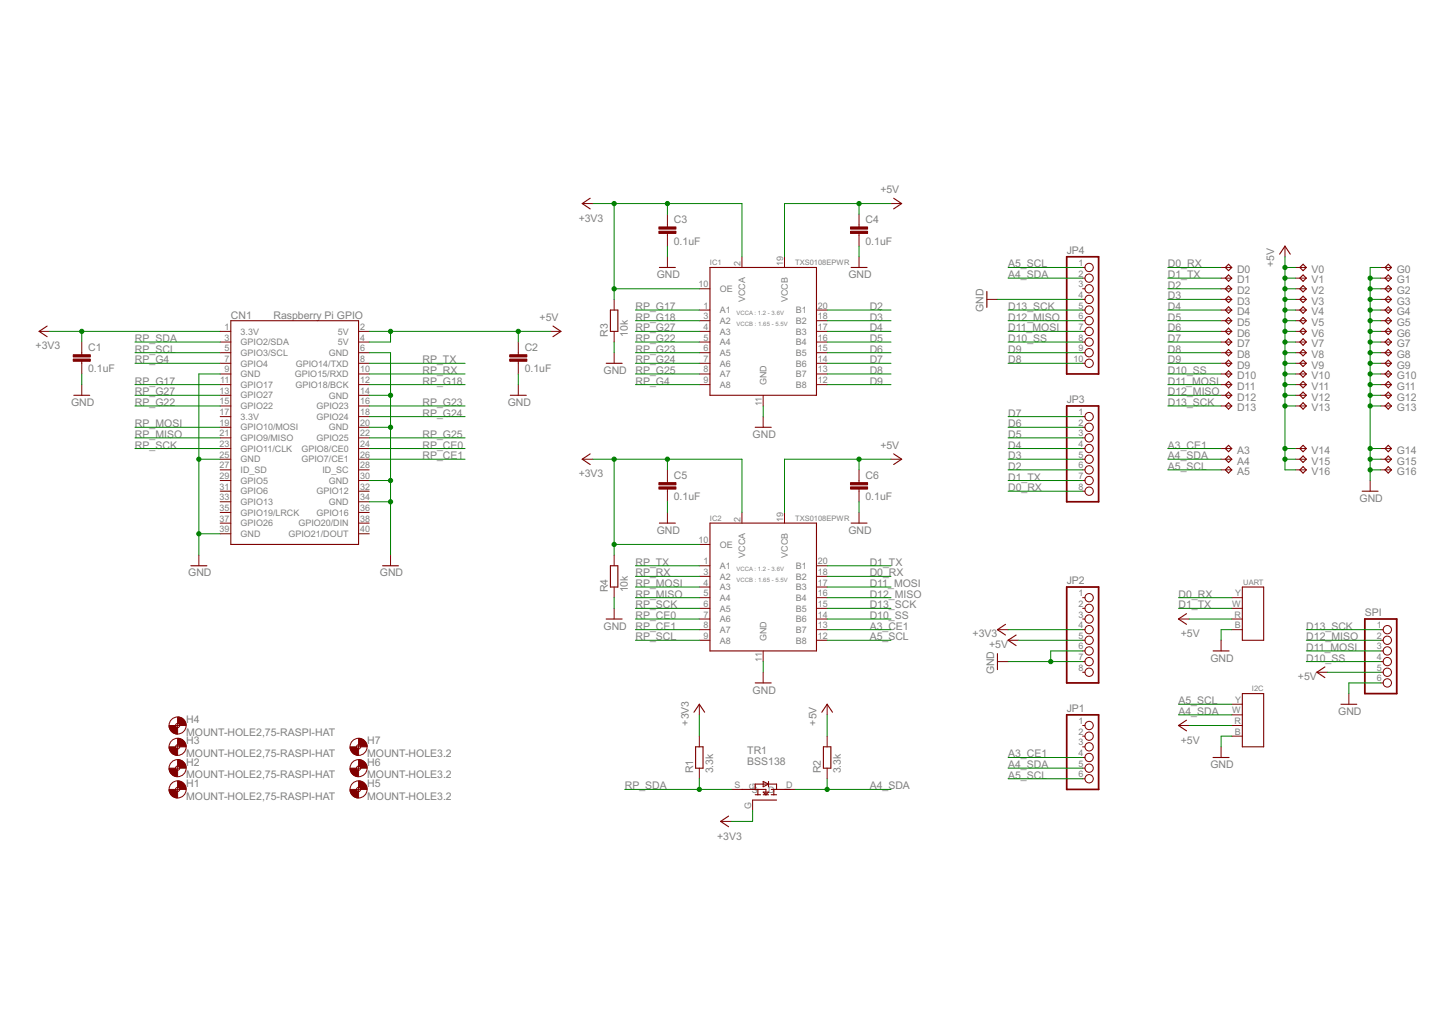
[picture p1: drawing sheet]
<svg xmlns="http://www.w3.org/2000/svg" width="420mm" height="297mm" viewBox="0 0 420 297" stroke-linecap="round" stroke-linejoin="round" font-family="sans-serif">
<g fill="none" stroke="#800000" stroke-width=".32">
<path d="M171.1 57.4l-2.3 1.6 2.3 1.5M259.1 57.4l2.4 1.6-2.4 1.5M191.2 77.5h4.6M205.9 77.5h30.8v37.1h-30.8zM246.8 77.5h4.6M356.2 76.6l1 .9-1 .9-.9-.9zM356.2 79.7l1 .9-1 .9-.9-.9zM371.1 73.7l1.5-2.4 1.5 2.4M376.9 77.5l.9-.9 1 .9-1 .9zM401.6 77.5l.9-.9 1 .9-1 .9zM402.5 79.7l1 .9-1 .9-.9-.9zM13.7 94.5l-2.4 1.5 2.4 1.6"/>
<path d="M66.9 92.9h37.1v64.9h-37.1zM160.3 94.5l2.3 1.5-2.3 1.6M177 89.9h2.2v6.1h-2.2zM286.2 84.5v4.6M355.3 86.8l.9-.9 1 .9-1 .9zM356.2 82.8l1 .9-1 .9-.9-.9zM356.2 88.9l1 1-1 .9-.9-.9zM356.2 92l1 .9-1 1-.9-1zM356.2 95.1l1 .9-1 1-.9-1zM356.2 98.2l1 .9-1 1-.9-1zM376.9 80.6l.9-.9 1 .9-1 .9zM376.9 86.8l.9-.9 1 .9-1 .9z"/>
<path d="M376.9 89.9l.9-1 1 1-1 .9zM376.9 92.9l.9-.9 1 .9-1 1zM376.9 96l.9-.9 1 .9-1 1zM377.8 82.8l1 .9-1 .9-.9-.9zM377.8 98.2l1 .9-1 1-.9-1zM401.6 86.8l.9-.9 1 .9-1 .9zM401.6 89.9l.9-1 1 1-1 .9zM401.6 92.9l.9-.9 1 .9-1 1zM402.5 82.8l1 .9-1 .9-.9-.9zM402.5 95.1l1 .9-1 1-.9-1zM402.5 98.2l1 .9-1 1-.9-1zM21.4 114.6h4.6"/>
<path d="M148 114.6h4.6M175.8 105.3h4.6M355.3 105.3l.9-.9 1 .9-1 .9zM355.3 108.4l.9-.9 1 .9-1 .9zM356.2 101.3l1 .9-1 .9-.9-.9zM356.2 110.5l1 1-1 .9-.9-.9zM356.2 113.6l1 1-1 .9-.9-.9zM356.2 116.7l1 .9-1 1-.9-1zM376.9 108.4l.9-.9 1 .9-1 .9zM376.9 105.3l.9-.9 1 .9-1 .9zM377.8 110.5l1 1-1 .9-.9-.9zM377.8 113.6l1 1-1 .9-.9-.9z"/>
<path d="M377.8 101.3l1 .9-1 .9-.9-.9zM377.8 116.7l1 .9-1 1-.9-1zM401.6 105.3l.9-.9 1 .9-1 .9zM401.6 108.4l.9-.9 1 .9-1 .9zM402.5 101.3l1 .9-1 .9-.9-.9zM402.5 110.5l1 1-1 .9-.9-.9zM402.5 113.6l1 1-1 .9-.9-.9zM402.5 116.7l1 .9-1 1-.9-1zM171.1 131.5l-2.3 1.6 2.3 1.5M219 123.8h4.6M259.1 131.5l2.4 1.6-2.4 1.5M355.3 130l.9-.9 1 .9-1 .9z"/>
<path d="M355.3 133.1l.9-1 1 1-1 .9zM355.3 136.2l.9-1 1 1-1 .9zM377.8 129.1l1 .9-1 .9-.9-.9zM377.8 132.1l1 1-1 .9-.9-.9zM377.8 135.2l1 1-1 .9-.9-.9zM402.5 129.1l1 .9-1 .9-.9-.9zM402.5 132.1l1 1-1 .9-.9-.9zM402.5 135.2l1 1-1 .9-.9-.9zM191.2 151.6h4.6M205.9 151.6h30.8v37h-30.8zM246.8 151.6h4.6M395 142.3h4.6"/>
<path d="M55.4 164h4.6M110.9 164h4.6M175.8 179.4h4.6M177 164h2.2v6.1h-2.2zM344 177.8l-2.3 1.6 2.3 1.5M360.2 170.1h6.2v15.4h-6.2zM219 197.9h4.6M289.2 189.4v4.7M291.5 180.9l-2.3 1.6 2.3 1.5M294.6 184l-2.3 1.5 2.3 1.6M351.7 188.6h4.7M384.2 193.3l-2.4 1.5 2.4 1.6"/>
<path d="M201.2 206.4l1.6-2.3 1.5 2.3M201.7 216.4h2.2v6.2h-2.2zM238.3 206.4l1.5-2.3 1.6 2.3M238.8 216.4h2.1v6.2h-2.1zM344 208.7l-2.3 1.5 2.3 1.6M351.7 219.5h4.7M360.2 201h6.2v15.4h-6.2zM388.8 204.1h4.6M211.3 236.5l-2.3 1.5 2.3 1.6M215.1 228.8h7v1.5M218.2 231.9h7M219 230.3h1.5"/>
<path d="M219 228.8v-1.6h6.2v1.6M219.8 228.8v1.5M221.3 230.3h1.5M221.3 229.6h1.5l-.7 .7zM221.3 226.5l1.5 .7-1.5 .8zM222.8 226.5v1.5M223.6 230.3h1.6M223.6 228.8h5.4M224.4 228.8v1.5"/>
</g>
<g fill="none" stroke="#800000" stroke-width=".29">
<path d="M168.8 59h3.1M258.4 59h3.1M193.5 62.1v3.7M193.5 67.6v3.7M193.5 74.4v3.1M215.1 74.4v3.1M227.5 74.4v3.1M249.1 62.1v3.7M249.1 67.6v3.7M249.1 74.4v3.1M313.9 77.5h.7M354.1 77.5h3.1"/>
<path d="M372.6 71.3v3.1M375.7 77.5h3.1M400.4 77.5h3.1M11.3 96h3.1M23.7 99.1v3.7M63.8 96h3.1M63.8 99.1h3.1M104 96h3.1M104 99.1h3.1M150.3 99.1v3.7M159.6 96h3M178.1 86.8v3.1"/>
<path d="M178.1 96v3.1M202.8 96h3.1M202.8 99.1h3.1M202.8 83.7h3.1M202.8 89.9h3.1M202.8 92.9h3.1M236.7 96h3.1M236.7 99.1h3.1M236.7 89.9h3.1M236.7 92.9h3.1M286.2 86.8h3M313.9 96h.7"/>
<path d="M313.9 99.1h.7M313.9 80.6h.7M313.9 83.7h.7M313.9 86.8h.7M313.9 89.9h.7M313.9 92.9h.7M354.1 96h3.1M354.1 99.1h3.1M354.1 80.6h3.1M354.1 83.7h3.1M354.1 86.8h3.1M354.1 89.9h3.1"/>
<path d="M354.1 92.9h3.1M375.7 96h3.1M375.7 99.1h3.1M375.7 80.6h3.1M375.7 83.7h3.1M375.7 86.8h3.1M375.7 89.9h3.1M375.7 92.9h3.1M400.4 96h3.1M400.4 99.1h3.1M400.4 80.6h3.1M400.4 83.7h3.1"/>
<path d="M400.4 86.8h3.1M400.4 89.9h3.1M400.4 92.9h3.1M23.7 104.7v3.7M23.7 111.5v3.1M63.8 102.2h3.1M63.8 105.3h3.1M63.8 108.4h3.1M63.8 111.5h3.1M63.8 114.6h3.1M63.8 117.6h3.1M104 102.2h3.1"/>
<path d="M104 105.3h3.1M104 108.4h3.1M104 111.5h3.1M104 114.6h3.1M104 117.6h3.1M150.3 104.7v3.7M150.3 111.5v3.1M178.1 102.2v3.1M202.8 102.2h3.1M202.8 105.3h3.1M202.8 108.4h3.1M202.8 111.5h3.1"/>
<path d="M221.3 114.6v3M236.7 102.2h3.1M236.7 105.3h3.1M236.7 108.4h3.1M236.7 111.5h3.1M313.9 102.2h.7M313.9 105.3h.7M354.1 102.2h3.1M354.1 105.3h3.1M354.1 108.4h3.1M354.1 111.5h3.1M354.1 114.6h3.1"/>
<path d="M354.1 117.6h3.1M375.7 102.2h3.1M375.7 105.3h3.1M375.7 108.4h3.1M375.7 111.5h3.1M375.7 114.6h3.1M375.7 117.6h3.1M400.4 102.2h3.1M400.4 105.3h3.1M400.4 108.4h3.1M400.4 111.5h3.1M400.4 114.6h3.1"/>
<path d="M400.4 117.6h3.1M63.8 120.7h3.1M63.8 123.8h3.1M63.8 126.9h3.1M63.8 130h3.1M63.8 133.1h3.1M63.8 136.2h3.1M63.8 139.3h3.1M104 120.7h3.1M104 123.8h3.1M104 126.9h3.1M104 130h3.1"/>
<path d="M104 133.1h3.1M104 136.2h3.1M104 139.3h3.1M168.8 133.1h3.1M193.5 136.2v3.7M221.3 120.7v3.1M249.1 136.2v3.7M258.4 133.1h3.1M313.9 120.7h.7M313.9 123.8h.7M313.9 126.9h.7M313.9 130h.7"/>
<path d="M313.9 133.1h.7M313.9 136.2h.7M313.9 139.3h.7M354.1 130h3.1M354.1 133.1h3.1M354.1 136.2h3.1M375.7 130h3.1M375.7 133.1h3.1M375.7 136.2h3.1M397.3 139.3v3M400.4 130h3.1M400.4 133.1h3.1"/>
<path d="M400.4 136.2h3.1M63.8 142.3h3.1M63.8 145.4h3.1M63.8 148.5h3.1M63.8 151.6h3.1M63.8 154.7h3.1M104 142.3h3.1M104 145.4h3.1M104 148.5h3.1M104 151.6h3.1M104 154.7h3.1M193.5 141.7v3.7"/>
<path d="M193.5 148.5v3.1M202.8 157.8h3.1M215.1 148.5v3.1M227.5 148.5v3.1M249.1 141.7v3.7M249.1 148.5v3.1M313.9 142.3h.7M57.7 160.9v3.1M113.2 160.9v3.1M178.1 160.9v3.1M178.1 170.1v3.1M178.1 176.3v3.1"/>
<path d="M202.8 173.2h3.1M202.8 176.3h3.1M202.8 179.4h3.1M202.8 164h3.1M202.8 167h3.1M202.8 170.1h3.1M236.7 173.2h3.1M236.7 176.3h3.1M236.7 179.4h3.1M236.7 164h3.1M236.7 167h3.1M236.7 170.1h3.1"/>
<path d="M313.9 173.2h.7M313.9 176.3h.7M313.9 179.4h.7M341.7 179.4h3.1M357.2 173.2h3M357.2 176.3h3M357.2 179.4h3M202.8 182.5h3.1M202.8 185.5h3.1M221.3 188.6v3.1M221.3 194.8v3.1M236.7 182.5h3.1"/>
<path d="M236.7 185.5h3.1M289.2 182.5h3.1M289.2 191.7h3.1M292.3 185.5h3.1M313.9 182.5h.7M313.9 185.5h.7M313.9 188.6h.7M313.9 191.7h.7M313.9 194.8h.7M354.1 185.5v3.1M357.2 182.5h3M381.8 194.8h3.1"/>
<path d="M400.4 182.5h.7M400.4 185.5h.7M400.4 188.6h.7M400.4 191.7h.7M400.4 194.8h.7M400.4 197.9h.7M50.9 216.4h1.2M50.9 210.2h1.2M51.5 209.6v1.3M51.5 215.8v1.2M103.4 216.4h1.2M104 215.8v1.2"/>
<path d="M202.8 204.1v3.1M202.8 213.3v3.1M239.8 204.1v3.1M239.8 213.3v3.1M313.9 216.4h.7M313.9 210.2h.7M313.9 213.3h.7M313.9 219.5h.7M341.7 210.2h3.1M354.1 216.4v3.1M357.2 210.2h3M357.2 213.3h3"/>
<path d="M357.2 204.1h3M357.2 207.2h3M391.1 201v3.1M50.9 228.8h1.2M50.9 222.6h1.2M51.5 222v1.2M51.5 228.2v1.2M103.4 228.8h1.2M103.4 222.6h1.2M104 222v1.2M104 228.2v1.2M202.8 222.6v3.1"/>
<path d="M209 238h3M212 228.8h3.1M218.2 231.9v3M227.5 228.8h3.1M239.8 222.6v3.1M313.9 222.6h.7M313.9 225.7h.7"/>
<circle cx="315.8" cy="77.5" r="1.21"/>
<circle cx="315.8" cy="92.9" r="1.21"/>
<circle cx="315.8" cy="99.1" r="1.21"/>
<circle cx="315.8" cy="89.9" r="1.21"/>
<circle cx="315.8" cy="96" r="1.21"/>
<circle cx="315.8" cy="86.8" r="1.21"/>
<circle cx="315.8" cy="80.6" r="1.21"/>
<circle cx="315.8" cy="83.7" r="1.21"/>
<circle cx="315.8" cy="102.2" r="1.21"/>
<circle cx="315.8" cy="105.3" r="1.21"/>
<circle cx="315.8" cy="130" r="1.21"/>
<circle cx="315.8" cy="133.1" r="1.21"/>
<circle cx="315.8" cy="123.8" r="1.21"/>
<circle cx="315.8" cy="139.3" r="1.21"/>
<circle cx="315.8" cy="120.7" r="1.21"/>
<circle cx="315.8" cy="126.9" r="1.21"/>
<circle cx="315.8" cy="136.2" r="1.21"/>
<circle cx="315.8" cy="142.3" r="1.21"/>
<circle cx="315.8" cy="179.4" r="1.21"/>
<circle cx="315.8" cy="173.2" r="1.21"/>
<circle cx="315.8" cy="176.3" r="1.21"/>
<circle cx="315.8" cy="191.7" r="1.21"/>
<circle cx="315.8" cy="188.6" r="1.21"/>
<circle cx="315.8" cy="194.8" r="1.21"/>
<circle cx="315.8" cy="182.5" r="1.21"/>
<circle cx="315.8" cy="185.5" r="1.21"/>
<circle cx="402.3" cy="188.6" r="1.21"/>
<circle cx="402.3" cy="191.7" r="1.21"/>
<circle cx="402.3" cy="197.9" r="1.21"/>
<circle cx="402.3" cy="182.5" r="1.21"/>
<circle cx="402.3" cy="194.8" r="1.21"/>
<circle cx="402.3" cy="185.5" r="1.21"/>
<circle cx="51.5" cy="210.2" r="2.48"/>
<circle cx="51.5" cy="216.4" r="2.48"/>
<circle cx="51.5" cy="210.2" r=".61"/>
<circle cx="51.5" cy="216.4" r=".61"/>
<circle cx="104" cy="216.4" r="2.48"/>
<circle cx="104" cy="216.4" r=".61"/>
<circle cx="315.8" cy="213.3" r="1.21"/>
<circle cx="315.8" cy="210.2" r="1.21"/>
<circle cx="315.8" cy="219.5" r="1.21"/>
<circle cx="315.8" cy="216.4" r="1.21"/>
<circle cx="51.5" cy="222.6" r="2.48"/>
<circle cx="51.5" cy="228.8" r="2.48"/>
<circle cx="51.5" cy="222.6" r=".61"/>
<circle cx="51.5" cy="228.8" r=".61"/>
<circle cx="104" cy="222.6" r="2.48"/>
<circle cx="104" cy="228.8" r="2.48"/>
<circle cx="104" cy="222.6" r=".61"/>
<circle cx="104" cy="228.8" r=".61"/>
<circle cx="315.8" cy="222.6" r="1.21"/>
<circle cx="315.8" cy="225.7" r="1.21"/>
</g>
<g fill="#800000" stroke="#800000" stroke-width=".29">
<path d="M51.5 226.3a2.39 2.39 0 0 1 2.5 2.5h-1.9l-.1-.4-.5-.2z" fill-rule="evenodd"/>
<path d="M49 228.8h1.9l.1 .3 .5 .3v1.8a2.46 2.46 0 0 1-2.5-2.4z" fill-rule="evenodd"/>
<path d="M51.5 220.1a2.42 2.42 0 0 1 2.5 2.5h-1.9l-.1-.4-.5-.2z" fill-rule="evenodd"/>
<path d="M49 222.6h1.9l.1 .4 .5 .2v1.9a2.46 2.46 0 0 1-2.5-2.5z" fill-rule="evenodd"/>
<path d="M51.5 214a2.42 2.42 0 0 1 2.5 2.4h-1.9l-.2-.5-.4-.1z" fill-rule="evenodd"/>
<path d="M49 216.4h1.9l.1 .4 .5 .2v1.9a2.46 2.46 0 0 1-2.5-2.5z" fill-rule="evenodd"/>
<path d="M51.5 207.8a2.39 2.39 0 0 1 2.5 2.4h-1.9l-.1-.3-.5-.3z" fill-rule="evenodd"/>
<path d="M49 210.2h1.9l.1 .4 .5 .3v1.8a2.46 2.46 0 0 1-2.5-2.5z" fill-rule="evenodd"/>
<path d="M104 226.3a2.42 2.42 0 0 1 2.4 2.5h-1.8l-.2-.5-.4-.1z" fill-rule="evenodd"/>
<path d="M101.5 228.8h1.9l.2 .5 .4 .1v1.8a2.46 2.46 0 0 1-2.5-2.4z" fill-rule="evenodd"/>
<path d="M104 220.1a2.46 2.46 0 0 1 2.4 2.5h-1.8l-.1-.4-.5-.2z" fill-rule="evenodd"/>
<path d="M101.5 222.6h1.9l.1 .4 .5 .2v1.9a2.46 2.46 0 0 1-2.5-2.5z" fill-rule="evenodd"/>
<path d="M104 214a2.46 2.46 0 0 1 2.4 2.4h-1.8l-.2-.5-.4-.1z" fill-rule="evenodd"/>
<path d="M101.5 216.4h1.9l.2 .5 .4 .1v1.9a2.46 2.46 0 0 1-2.5-2.5z" fill-rule="evenodd"/>
</g>
<g fill="#800000" stroke="#800000" stroke-width=".29">
<path d="M21.2 104.1h5v.6h-5z"/>
<path d="M21.2 102.8h5v.6h-5z"/>
<path d="M147.8 104.1h5v.6h-5z"/>
<path d="M147.8 102.8h5v.6h-5z"/>
<path d="M191.1 67h4.9v.6h-4.9z"/>
<path d="M191.1 65.8h4.9v.6h-4.9z"/>
<path d="M246.6 67h5v.6h-5z"/>
<path d="M246.6 65.8h5v.6h-5z"/>
<path d="M191.1 141.1h4.9v.6h-4.9z"/>
<path d="M191.1 139.9h4.9v.6h-4.9z"/>
<path d="M246.6 141.1h5v.6h-5z"/>
<path d="M246.6 139.9h5v.6h-5z"/>
</g>
<path d="M309.3 74.4h9.3v34h-9.3zM309.3 117.6h9.3v27.8h-9.3zM309.3 170.1h9.3v27.8h-9.3zM395.8 179.4h9.2v21.6h-9.2zM309.3 207.2h9.3v21.6h-9.3z" fill="none" stroke="#800000" stroke-width=".51"/>
<g fill="none" stroke="#008000" stroke-width=".29">
<path d="M171.9 59h43.2v15.4M178.1 59v27.8M193.5 59v3.1M249.1 59v3.1M258.4 59h-30.9v15.4M193.5 71.3v3.1M249.1 71.3v3.1M292.3 77.5h21.6M338.6 77.5h15.5M372.6 77.5h3.1M372.6 74.4v61.8h3.1M400.4 77.5h-3.1v61.8"/>
<path d="M14.4 96h49.4M23.7 96v3.1M39.1 99.1h24.7M107.1 96h52.5M113.2 96v3.1h-6.1M150.3 96v3.1M178.1 99.1v3.1M178.1 83.7h24.7M184.3 99.1h18.5M184.3 96h18.5M184.3 92.9h18.5M184.3 89.9h18.5"/>
<path d="M239.8 99.1h18.6M239.8 96h18.6M239.8 92.9h18.6M239.8 89.9h18.6M289.2 86.8h24.7M292.3 99.1h21.6M292.3 96h21.6M292.3 92.9h21.6M292.3 89.9h21.6M292.3 80.6h21.6M338.6 86.8h15.5M338.6 99.1h15.5"/>
<path d="M338.6 96h15.5M338.6 92.9h15.5M338.6 89.9h15.5M338.6 83.7h15.5M338.6 80.6h15.5M372.6 86.8h3.1M372.6 99.1h3.1M372.6 96h3.1M372.6 92.9h3.1M372.6 89.9h3.1M372.6 83.7h3.1M372.6 80.6h3.1"/>
<path d="M397.3 86.8h3.1M397.3 99.1h3.1M397.3 96h3.1M397.3 92.9h3.1M397.3 89.9h3.1M397.3 83.7h3.1M397.3 80.6h3.1M23.7 108.4v3.1M39.1 102.2h24.7M39.1 114.6h24.7M39.1 117.6h24.7M39.1 111.5h24.7"/>
<path d="M39.1 105.3h24.7M63.8 108.4h-6.1v52.5M107.1 108.4h27.8M107.1 102.2h6.1v58.7M107.1 114.6h6.1M107.1 117.6h27.8M107.1 111.5h27.8M107.1 105.3h27.8M150.3 108.4v3.1M184.3 108.4h18.5M184.3 102.2h18.5M184.3 111.5h18.5"/>
<path d="M184.3 105.3h18.5M221.3 117.6v3.1M239.8 108.4h18.6M239.8 102.2h18.6M239.8 111.5h18.6M239.8 105.3h18.6M292.3 102.2h21.6M292.3 105.3h21.6M338.6 108.4h15.5M338.6 102.2h15.5M338.6 114.6h15.5M338.6 117.6h15.5"/>
<path d="M338.6 111.5h15.5M338.6 105.3h15.5M372.6 108.4h3.1M372.6 102.2h3.1M372.6 114.6h3.1M372.6 117.6h3.1M372.6 111.5h3.1M372.6 105.3h3.1M397.3 108.4h3.1M397.3 102.2h3.1M397.3 114.6h3.1M397.3 117.6h3.1"/>
<path d="M397.3 111.5h3.1M397.3 105.3h3.1M39.1 123.8h24.7M39.1 130h24.7M39.1 126.9h24.7M57.7 133.1h6.1M107.1 133.1h27.8M107.1 123.8h6.1M107.1 139.3h6.1M107.1 130h27.8M107.1 126.9h27.8M107.1 120.7h27.8"/>
<path d="M171.9 133.1h43.2v15.4M178.1 133.1v27.8M193.5 133.1v3.1M249.1 133.1v3.1M258.4 133.1h-30.9v15.4M292.3 133.1h21.6M292.3 123.8h21.6M292.3 139.3h21.6M292.3 130h21.6M292.3 136.2h21.6M292.3 126.9h21.6M292.3 120.7h21.6"/>
<path d="M338.6 133.1h15.5M338.6 130h15.5M338.6 136.2h15.5M372.6 133.1h3.1M372.6 130h3.1M397.3 133.1h3.1M397.3 130h3.1M397.3 136.2h3.1M57.7 154.7h6.1M107.1 145.4h6.1M178.1 157.8h24.7M193.5 145.4v3.1"/>
<path d="M249.1 145.4v3.1M292.3 142.3h21.6M178.1 173.2v3.1M184.3 179.4h18.5M184.3 170.1h18.5M184.3 173.2h18.5M184.3 176.3h18.5M184.3 164h18.5M184.3 167h18.5M239.8 179.4h18.6M239.8 170.1h18.6M239.8 173.2h18.6"/>
<path d="M239.8 176.3h18.6M239.8 164h18.6M239.8 167h18.6M341.7 173.2h15.5M341.7 176.3h15.5M344.8 179.4h12.4M184.3 182.5h18.5M184.3 185.5h18.5M221.3 191.7v3.1M239.8 182.5h18.6M239.8 185.5h18.6M292.3 191.7h21.6"/>
<path d="M292.3 182.5h21.6M295.4 185.5h18.5M313.9 188.6h-9.2v3.1M357.2 182.5h-3.1v3M378.8 191.7h21.6M378.8 188.6h21.6M378.8 182.5h21.6M378.8 185.5h21.6M384.9 194.8h15.5M400.4 197.9h-9.3v3.1M202.8 207.2v6.1M239.8 207.2v6.1"/>
<path d="M292.3 219.5h21.6M341.7 204.1h15.5M341.7 207.2h15.5M344.8 210.2h12.4M357.2 213.3h-3.1v3.1M181.2 228.8h30.8M202.8 225.7v3.1M218.2 234.9v3.1h-6.2M230.6 228.8h27.8M239.8 225.7v3.1M292.3 225.7h21.6M292.3 222.6h21.6"/>
</g>
<g fill="#008000" stroke="#008000" stroke-width=".29">
<circle cx="57.7" cy="133.1" r=".61"/>
<circle cx="57.7" cy="154.7" r=".61"/>
<circle cx="113.2" cy="114.6" r=".61"/>
<circle cx="113.2" cy="123.8" r=".61"/>
<circle cx="113.2" cy="139.3" r=".61"/>
<circle cx="113.2" cy="145.4" r=".61"/>
<circle cx="304.7" cy="191.7" r=".61"/>
<circle cx="397.3" cy="80.6" r=".61"/>
<circle cx="397.3" cy="83.7" r=".61"/>
<circle cx="397.3" cy="86.8" r=".61"/>
<circle cx="397.3" cy="89.9" r=".61"/>
<circle cx="397.3" cy="92.9" r=".61"/>
<circle cx="397.3" cy="96" r=".61"/>
<circle cx="397.3" cy="99.1" r=".61"/>
<circle cx="397.3" cy="102.2" r=".61"/>
<circle cx="397.3" cy="105.3" r=".61"/>
<circle cx="397.3" cy="108.4" r=".61"/>
<circle cx="397.3" cy="111.5" r=".61"/>
<circle cx="397.3" cy="114.6" r=".61"/>
<circle cx="397.3" cy="117.6" r=".61"/>
<circle cx="397.3" cy="130" r=".61"/>
<circle cx="397.3" cy="133.1" r=".61"/>
<circle cx="397.3" cy="136.2" r=".61"/>
<circle cx="23.7" cy="96" r=".61"/>
<circle cx="193.5" cy="59" r=".61"/>
<circle cx="178.1" cy="83.7" r=".61"/>
<circle cx="178.1" cy="59" r=".61"/>
<circle cx="193.5" cy="133.1" r=".61"/>
<circle cx="178.1" cy="133.1" r=".61"/>
<circle cx="178.1" cy="157.8" r=".61"/>
<circle cx="113.2" cy="96" r=".61"/>
<circle cx="150.3" cy="96" r=".61"/>
<circle cx="249.1" cy="59" r=".61"/>
<circle cx="249.1" cy="133.1" r=".61"/>
<circle cx="372.6" cy="77.5" r=".61"/>
<circle cx="372.6" cy="80.6" r=".61"/>
<circle cx="372.6" cy="83.7" r=".61"/>
<circle cx="372.6" cy="86.8" r=".61"/>
<circle cx="372.6" cy="89.9" r=".61"/>
<circle cx="372.6" cy="92.9" r=".61"/>
<circle cx="372.6" cy="96" r=".61"/>
<circle cx="372.6" cy="99.1" r=".61"/>
<circle cx="372.6" cy="102.2" r=".61"/>
<circle cx="372.6" cy="105.3" r=".61"/>
<circle cx="372.6" cy="108.4" r=".61"/>
<circle cx="372.6" cy="111.5" r=".61"/>
<circle cx="372.6" cy="114.6" r=".61"/>
<circle cx="372.6" cy="117.6" r=".61"/>
<circle cx="372.6" cy="130" r=".61"/>
<circle cx="372.6" cy="133.1" r=".61"/>
<circle cx="202.8" cy="228.8" r=".61"/>
<circle cx="239.8" cy="228.8" r=".61"/>
</g>
<g font-size="3.4" fill="#808080">
<text x="255.3" y="55.9">+5V</text>
<text x="167.8" y="64.2">+3V3</text>
<text x="195.4" y="64.7">C3</text>
<text x="250.9" y="64.7">C4</text>
<text x="195.4" y="70.9">0.1uF</text>
<text x="250.9" y="70.9">0.1uF</text>
<text x="292.3" y="77.5">A5_SCL</text>
<text x="309.3" y="73.7">JP4</text>
<text x="338.6" y="77.5">D0_RX</text>
<text x="369.5" y="77.5" transform="rotate(-90 369.5 77.5)">+5V</text>
<text x="190.4" y="80.6">GND</text>
<text x="246" y="80.6">GND</text>
<text x="292.3" y="80.6">A4_SDA</text>
<text x="338.6" y="83.7">D2</text>
<text x="338.6" y="80.6">D1_TX</text>
<text x="358.7" y="79.1">D0</text>
<text x="358.7" y="82.1">D1</text>
<text x="380.3" y="79.1">V0</text>
<text x="380.3" y="82.1">V1</text>
<text x="405" y="79.1">G0</text>
<text x="405" y="82.1">G1</text>
<text x="184.3" y="89.9">RP_G17</text>
<text x="252.2" y="89.9">D2</text>
<text x="292.3" y="89.9">D13_SCK</text>
<text x="338.6" y="89.9">D4</text>
<text x="338.6" y="86.8">D3</text>
<text x="358.7" y="85.2">D2</text>
<text x="358.7" y="88.3">D3</text>
<text x="380.3" y="85.2">V2</text>
<text x="380.3" y="88.3">V3</text>
<text x="405" y="85.2">G2</text>
<text x="405" y="88.3">G3</text>
<text x="66.9" y="92.3">CN1</text>
<text x="79.3" y="92.3">Raspberry Pi GPIO</text>
<text x="156.5" y="92.9">+5V</text>
<text x="184.3" y="92.9">RP_G18</text>
<text x="252.2" y="92.9">D3</text>
<text x="285.2" y="90.5" transform="rotate(-90 285.2 90.5)">GND</text>
<text x="292.3" y="92.9">D12_MISO</text>
<text x="338.6" y="92.9">D5</text>
<text x="358.7" y="91.4">D4</text>
<text x="358.7" y="94.5">D5</text>
<text x="380.3" y="91.4">V4</text>
<text x="380.3" y="94.5">V5</text>
<text x="405" y="91.4">G4</text>
<text x="405" y="94.5">G5</text>
<text x="10.3" y="101.3">+3V3</text>
<text x="25.6" y="101.7">C1</text>
<text x="39.1" y="99.1">RP_SDA</text>
<text x="152.1" y="101.7">C2</text>
<text x="176.3" y="97.6" transform="rotate(-90 176.3 97.6)">R3</text>
<text x="182.1" y="97.6" transform="rotate(-90 182.1 97.6)">10k</text>
<text x="184.3" y="96">RP_G27</text>
<text x="184.3" y="99.1">RP_G22</text>
<text x="252.2" y="99.1">D5</text>
<text x="252.2" y="96">D4</text>
<text x="292.3" y="96">D11_MOSI</text>
<text x="292.3" y="99.1">D10_SS</text>
<text x="338.6" y="96">D6</text>
<text x="338.6" y="99.1">D7</text>
<text x="358.7" y="97.6">D6</text>
<text x="358.7" y="100.7">D7</text>
<text x="380.3" y="97.6">V6</text>
<text x="380.3" y="100.7">V7</text>
<text x="405" y="97.6">G6</text>
<text x="405" y="100.7">G7</text>
<text x="25.6" y="107.9">0.1uF</text>
<text x="39.1" y="102.2">RP_SCL</text>
<text x="39.1" y="105.3">RP_G4</text>
<text x="122.5" y="105.3">RP_TX</text>
<text x="152.1" y="107.9">0.1uF</text>
<text x="184.3" y="102.2">RP_G23</text>
<text x="184.3" y="105.3">RP_G24</text>
<text x="252.2" y="102.2">D6</text>
<text x="252.2" y="105.3">D7</text>
<text x="292.3" y="102.2">D9</text>
<text x="292.3" y="105.3">D8</text>
<text x="338.6" y="105.3">D9</text>
<text x="338.6" y="102.2">D8</text>
<text x="358.7" y="103.7">D8</text>
<text x="358.7" y="106.8">D9</text>
<text x="380.3" y="103.7">V8</text>
<text x="380.3" y="106.8">V9</text>
<text x="405" y="103.7">G8</text>
<text x="405" y="106.8">G9</text>
<text x="39.1" y="111.5">RP_G17</text>
<text x="122.5" y="108.4">RP_RX</text>
<text x="122.5" y="111.5">RP_G18</text>
<text x="175" y="108.4">GND</text>
<text x="184.3" y="111.5">RP_G4</text>
<text x="184.3" y="108.4">RP_G25</text>
<text x="252.2" y="111.5">D9</text>
<text x="252.2" y="108.4">D8</text>
<text x="338.6" y="111.5">D11_MOSI</text>
<text x="338.6" y="108.4">D10_SS</text>
<text x="358.7" y="109.9">D10</text>
<text x="358.7" y="113">D11</text>
<text x="380.3" y="109.9">V10</text>
<text x="380.3" y="113">V11</text>
<text x="405" y="109.9">G10</text>
<text x="405" y="113">G11</text>
<text x="20.6" y="117.6">GND</text>
<text x="39.1" y="114.6">RP_G27</text>
<text x="39.1" y="117.6">RP_G22</text>
<text x="122.5" y="117.6">RP_G23</text>
<text x="147.2" y="117.6">GND</text>
<text x="309.3" y="116.9">JP3</text>
<text x="338.6" y="117.6">D13_SCK</text>
<text x="338.6" y="114.6">D12_MISO</text>
<text x="358.7" y="116.1">D12</text>
<text x="358.7" y="119.2">D13</text>
<text x="380.3" y="116.1">V12</text>
<text x="380.3" y="119.2">V13</text>
<text x="405" y="116.1">G12</text>
<text x="405" y="119.2">G13</text>
<text x="39.1" y="123.8">RP_MOSI</text>
<text x="122.5" y="120.7">RP_G24</text>
<text x="292.3" y="123.8">D6</text>
<text x="292.3" y="120.7">D7</text>
<text x="39.1" y="126.9">RP_MISO</text>
<text x="39.1" y="130">RP_SCK</text>
<text x="122.5" y="126.9">RP_G25</text>
<text x="122.5" y="130">RP_CE0</text>
<text x="218.2" y="126.9">GND</text>
<text x="255.3" y="130">+5V</text>
<text x="292.3" y="126.9">D5</text>
<text x="292.3" y="130">D4</text>
<text x="338.6" y="130">A3_CE1</text>
<text x="358.7" y="131.5">A3</text>
<text x="380.3" y="131.5">V14</text>
<text x="405" y="131.5">G14</text>
<text x="122.5" y="133.1">RP_CE1</text>
<text x="292.3" y="133.1">D3</text>
<text x="292.3" y="136.2">D2</text>
<text x="338.6" y="136.2">A5_SCL</text>
<text x="338.6" y="133.1">A4_SDA</text>
<text x="358.7" y="134.6">A4</text>
<text x="358.7" y="137.7">A5</text>
<text x="380.3" y="134.6">V15</text>
<text x="380.3" y="137.7">V16</text>
<text x="405" y="134.6">G15</text>
<text x="405" y="137.7">G16</text>
<text x="167.8" y="138.3">+3V3</text>
<text x="195.4" y="138.8">C5</text>
<text x="250.9" y="138.8">C6</text>
<text x="292.3" y="139.3">D1_TX</text>
<text x="292.3" y="142.3">D0_RX</text>
<text x="195.4" y="145">0.1uF</text>
<text x="250.9" y="145">0.1uF</text>
<text x="394.2" y="145.4">GND</text>
<text x="190.4" y="154.7">GND</text>
<text x="246" y="154.7">GND</text>
<text x="54.6" y="167">GND</text>
<text x="110.2" y="167">GND</text>
<text x="184.3" y="163.9">RP_TX</text>
<text x="184.3" y="167">RP_RX</text>
<text x="252.2" y="163.9">D1_TX</text>
<text x="252.2" y="167">D0_RX</text>
<text x="176.3" y="171.7" transform="rotate(-90 176.3 171.7)">R4</text>
<text x="182.1" y="171.7" transform="rotate(-90 182.1 171.7)">10k</text>
<text x="184.3" y="170.1">RP_MOSI</text>
<text x="184.3" y="173.2">RP_MISO</text>
<text x="252.2" y="173.2">D12_MISO</text>
<text x="252.2" y="170.1">D11_MOSI</text>
<text x="309.3" y="169.3">JP2</text>
<text x="341.7" y="173.2">D0_RX</text>
<text x="184.3" y="176.3">RP_SCK</text>
<text x="184.3" y="179.4">RP_CE0</text>
<text x="252.2" y="176.3">D13_SCK</text>
<text x="252.2" y="179.4">D10_SS</text>
<text x="341.7" y="176.3">D1_TX</text>
<text x="395.7" y="178.6">SPI</text>
<text x="175" y="182.5">GND</text>
<text x="184.3" y="185.6">RP_SCL</text>
<text x="184.3" y="182.5">RP_CE1</text>
<text x="252.2" y="185.6">A5_SCL</text>
<text x="252.2" y="182.5">A3_CE1</text>
<text x="282" y="184.6">+3V3</text>
<text x="342.4" y="184.6">+5V</text>
<text x="378.8" y="182.5">D13_SCK</text>
<text x="378.8" y="185.6">D12_MISO</text>
<text x="286.8" y="187.7">+5V</text>
<text x="351" y="191.7">GND</text>
<text x="378.8" y="188.6">D11_MOSI</text>
<text x="378.8" y="191.7">D10_SS</text>
<text x="288.3" y="195.4" transform="rotate(-90 288.3 195.4)">GND</text>
<text x="376.4" y="197">+5V</text>
<text x="218.2" y="201">GND</text>
<text x="54" y="209.5">H4</text>
<text x="309.3" y="206.4">JP1</text>
<text x="341.7" y="204.1">A5_SCL</text>
<text x="341.7" y="207.2">A4_SDA</text>
<text x="388" y="207.2">GND</text>
<text x="54" y="213.2">MOUNT-HOLE2,75-RASPI-HAT</text>
<text x="54" y="215.7">H3</text>
<text x="106.5" y="215.7">H7</text>
<text x="199.7" y="210.3" transform="rotate(-90 199.7 210.3)">+3V3</text>
<text x="236.7" y="210.3" transform="rotate(-90 236.7 210.3)">+5V</text>
<text x="342.4" y="215.5">+5V</text>
<text x="54" y="219.4">MOUNT-HOLE2,75-RASPI-HAT</text>
<text x="54" y="221.9">H2</text>
<text x="106.5" y="219.4">MOUNT-HOLE3.2</text>
<text x="106.5" y="221.9">H6</text>
<text x="216.7" y="221.7">BSS138</text>
<text x="216.7" y="218.6">TR1</text>
<text x="292.3" y="219.5">A3_CE1</text>
<text x="54" y="225.6">MOUNT-HOLE2,75-RASPI-HAT</text>
<text x="106.5" y="225.6">MOUNT-HOLE3.2</text>
<text x="201" y="224.1" transform="rotate(-90 201 224.1)">R1</text>
<text x="206.8" y="224.1" transform="rotate(-90 206.8 224.1)">3.3k</text>
<text x="238" y="224.1" transform="rotate(-90 238 224.1)">R2</text>
<text x="243.8" y="224.1" transform="rotate(-90 243.8 224.1)">3.3k</text>
<text x="292.3" y="225.7">A5_SCL</text>
<text x="292.3" y="222.6">A4_SDA</text>
<text x="351" y="222.6">GND</text>
<text x="54" y="231.8">MOUNT-HOLE2,75-RASPI-HAT</text>
<text x="54" y="228.1">H1</text>
<text x="106.5" y="231.8">MOUNT-HOLE3.2</text>
<text x="106.5" y="228.1">H5</text>
<text x="181.2" y="228.8">RP_SDA</text>
<text x="252.2" y="228.8">A4_SDA</text>
<text x="207.9" y="243.3">+3V3</text>
</g>
<g font-size="2.9" fill="#808080">
<text x="214.7" y="77.1" transform="rotate(-90 214.7 77.1)">2</text>
<text x="227" y="77.1" transform="rotate(-90 227 77.1)">19</text>
<text x="312.7" y="77.1">1</text>
<text x="202.6" y="83.3">10</text>
<text x="312.7" y="80.2">2</text>
<text x="312.7" y="83.3">3</text>
<text x="204" y="89.4">1</text>
<text x="208.7" y="84.6">OE</text>
<text x="216.1" y="87.6" transform="rotate(-90 216.1 87.6)">VCCA</text>
<text x="228.4" y="87.6" transform="rotate(-90 228.4 87.6)">VCCB</text>
<text x="237.2" y="89.4">20</text>
<text x="312.7" y="86.3">4</text>
<text x="312.7" y="89.4">5</text>
<text x="65.1" y="95.6">1</text>
<text x="104.4" y="95.6">2</text>
<text x="204" y="92.5">3</text>
<text x="204" y="95.6">4</text>
<text x="208.7" y="90.8">A1</text>
<text x="208.7" y="93.9">A2</text>
<text x="230.7" y="90.8">B1</text>
<text x="230.7" y="93.9">B2</text>
<text x="237.2" y="92.5">18</text>
<text x="237.2" y="95.6">17</text>
<text x="312.7" y="92.5">6</text>
<text x="312.7" y="95.6">7</text>
<text x="65.1" y="98.7">3</text>
<text x="65.1" y="101.8">5</text>
<text x="69.8" y="97">3.3V</text>
<text x="69.8" y="100">GPIO2/SDA</text>
<text x="98" y="97">5V</text>
<text x="98" y="100.1">5V</text>
<text x="104.4" y="98.7">4</text>
<text x="104.4" y="101.8">6</text>
<text x="204" y="98.7">5</text>
<text x="204" y="101.8">6</text>
<text x="208.7" y="97">A3</text>
<text x="208.7" y="100">A4</text>
<text x="230.7" y="97">B3</text>
<text x="230.7" y="100.1">B4</text>
<text x="237.2" y="98.7">16</text>
<text x="237.2" y="101.8">15</text>
<text x="312.7" y="98.7">8</text>
<text x="312.7" y="101.8">9</text>
<text x="65.1" y="104.9">7</text>
<text x="65.1" y="107.9">9</text>
<text x="69.8" y="103.1">GPIO3/SCL</text>
<text x="69.8" y="106.2">GPIO4</text>
<text x="85.8" y="106.2">GPIO14/TXD</text>
<text x="95.3" y="103.1">GND</text>
<text x="104.4" y="104.9">8</text>
<text x="104.4" y="107.9">10</text>
<text x="204" y="104.9">7</text>
<text x="204" y="107.9">8</text>
<text x="208.7" y="103.1">A5</text>
<text x="208.7" y="106.2">A6</text>
<text x="230.7" y="103.1">B5</text>
<text x="230.7" y="106.2">B6</text>
<text x="237.2" y="104.9">14</text>
<text x="237.2" y="107.9">13</text>
<text x="311.3" y="104.9">10</text>
<text x="63.8" y="111">11</text>
<text x="69.8" y="109.3">GND</text>
<text x="69.8" y="112.4">GPIO17</text>
<text x="85.5" y="109.3">GPIO15/RXD</text>
<text x="85.7" y="112.4">GPIO18/BCK</text>
<text x="104.4" y="111">12</text>
<text x="204" y="111">9</text>
<text x="208.7" y="109.3">A7</text>
<text x="208.7" y="112.4">A8</text>
<text x="222.2" y="111.7" transform="rotate(-90 222.2 111.7)">GND</text>
<text x="230.7" y="109.3">B7</text>
<text x="230.7" y="112.4">B8</text>
<text x="237.2" y="111">12</text>
<text x="63.6" y="114.1">13</text>
<text x="63.6" y="117.2">15</text>
<text x="69.8" y="115.5">GPIO27</text>
<text x="69.8" y="118.6">GPIO22</text>
<text x="91.7" y="118.6">GPIO23</text>
<text x="95.3" y="115.5">GND</text>
<text x="104.4" y="114.1">14</text>
<text x="104.4" y="117.2">16</text>
<text x="220.9" y="117.7" transform="rotate(-90 220.9 117.7)">11</text>
<text x="63.6" y="120.3">17</text>
<text x="63.6" y="123.4">19</text>
<text x="69.8" y="121.7">3.3V</text>
<text x="69.8" y="124.7">GPIO10/MOSI</text>
<text x="91.7" y="121.7">GPIO24</text>
<text x="95.3" y="124.8">GND</text>
<text x="104.4" y="120.3">18</text>
<text x="104.4" y="123.4">20</text>
<text x="312.7" y="120.3">1</text>
<text x="312.7" y="123.4">2</text>
<text x="63.6" y="126.5">21</text>
<text x="63.6" y="129.6">23</text>
<text x="69.8" y="127.8">GPIO9/MISO</text>
<text x="69.8" y="130.9">GPIO11/CLK</text>
<text x="87.4" y="130.9">GPIO8/CE0</text>
<text x="91.7" y="127.8">GPIO25</text>
<text x="104.4" y="126.5">22</text>
<text x="104.4" y="129.6">24</text>
<text x="312.7" y="126.5">3</text>
<text x="312.7" y="129.6">4</text>
<text x="63.6" y="132.6">25</text>
<text x="63.6" y="135.7">27</text>
<text x="69.8" y="134">GND</text>
<text x="69.8" y="137.1">ID_SD</text>
<text x="87.4" y="134">GPIO7/CE1</text>
<text x="93.5" y="137.1">ID_SC</text>
<text x="104.4" y="132.6">26</text>
<text x="104.4" y="135.7">28</text>
<text x="312.7" y="132.6">5</text>
<text x="312.7" y="135.7">6</text>
<text x="63.6" y="138.8">29</text>
<text x="63.6" y="141.9">31</text>
<text x="69.8" y="140.2">GPIO5</text>
<text x="69.8" y="143.3">GPIO6</text>
<text x="91.7" y="143.3">GPIO12</text>
<text x="95.3" y="140.2">GND</text>
<text x="104.4" y="138.8">30</text>
<text x="104.4" y="141.9">32</text>
<text x="312.7" y="138.8">7</text>
<text x="312.7" y="141.9">8</text>
<text x="63.6" y="145">33</text>
<text x="63.6" y="148.1">35</text>
<text x="69.8" y="146.4">GPIO13</text>
<text x="69.8" y="149.4">GPIO19/LRCK</text>
<text x="91.7" y="149.4">GPIO16</text>
<text x="95.3" y="146.4">GND</text>
<text x="104.4" y="145">34</text>
<text x="104.4" y="148.1">36</text>
<text x="63.6" y="151.2">37</text>
<text x="63.6" y="154.3">39</text>
<text x="69.8" y="152.5">GPIO26</text>
<text x="69.8" y="155.6">GND</text>
<text x="83.6" y="155.6">GPIO21/DOUT</text>
<text x="86.5" y="152.5">GPIO20/DIN</text>
<text x="104.4" y="151.2">38</text>
<text x="104.4" y="154.3">40</text>
<text x="214.7" y="151.2" transform="rotate(-90 214.7 151.2)">2</text>
<text x="227" y="151.2" transform="rotate(-90 227 151.2)">19</text>
<text x="202.6" y="157.3">10</text>
<text x="208.7" y="158.7">OE</text>
<text x="216.1" y="161.7" transform="rotate(-90 216.1 161.7)">VCCA</text>
<text x="228.4" y="161.7" transform="rotate(-90 228.4 161.7)">VCCB</text>
<text x="204" y="163.5">1</text>
<text x="204" y="166.6">3</text>
<text x="208.7" y="164.9">A1</text>
<text x="208.7" y="168">A2</text>
<text x="230.7" y="164.9">B1</text>
<text x="230.7" y="168">B2</text>
<text x="237.2" y="163.5">20</text>
<text x="237.2" y="166.6">18</text>
<text x="204" y="169.7">4</text>
<text x="204" y="172.8">5</text>
<text x="208.7" y="171">A3</text>
<text x="230.7" y="171.1">B3</text>
<text x="237.2" y="169.7">17</text>
<text x="237.2" y="172.8">16</text>
<text x="312.7" y="172.8">1</text>
<text x="358.1" y="172.8">Y</text>
<text x="204" y="175.9">6</text>
<text x="204" y="179">7</text>
<text x="208.7" y="174.1">A4</text>
<text x="208.7" y="177.2">A5</text>
<text x="230.7" y="174.1">B4</text>
<text x="230.7" y="177.2">B5</text>
<text x="237.2" y="175.9">15</text>
<text x="237.2" y="179">14</text>
<text x="312.7" y="175.9">2</text>
<text x="312.7" y="179">3</text>
<text x="357.3" y="175.9">W</text>
<text x="357.9" y="179">R</text>
<text x="204" y="182">8</text>
<text x="204" y="185.1">9</text>
<text x="208.7" y="180.3">A6</text>
<text x="208.7" y="183.4">A7</text>
<text x="222.2" y="185.8" transform="rotate(-90 222.2 185.8)">GND</text>
<text x="230.7" y="180.3">B6</text>
<text x="230.7" y="183.4">B7</text>
<text x="237.2" y="182">13</text>
<text x="237.2" y="185.1">12</text>
<text x="312.7" y="182">4</text>
<text x="312.7" y="185.1">5</text>
<text x="358.1" y="182">B</text>
<text x="399.2" y="182">1</text>
<text x="399.2" y="185.1">2</text>
<text x="208.7" y="186.5">A8</text>
<text x="220.9" y="191.8" transform="rotate(-90 220.9 191.8)">11</text>
<text x="230.7" y="186.5">B8</text>
<text x="312.7" y="188.2">6</text>
<text x="312.7" y="191.3">7</text>
<text x="399.2" y="188.2">3</text>
<text x="399.2" y="191.3">4</text>
<text x="312.7" y="194.4">8</text>
<text x="399.2" y="194.4">5</text>
<text x="399.2" y="197.5">6</text>
<text x="358.1" y="203.6">Y</text>
<text x="312.7" y="209.8">1</text>
<text x="357.3" y="206.7">W</text>
<text x="357.9" y="209.8">R</text>
<text x="312.7" y="212.9">2</text>
<text x="312.7" y="216">3</text>
<text x="358.1" y="212.9">B</text>
<text x="312.7" y="219.1">4</text>
<text x="312.7" y="222.2">5</text>
<text x="312.7" y="225.3">6</text>
<text x="213" y="228.3">S</text>
<text x="218" y="229.7">S</text>
<text x="219.2" y="229" transform="rotate(-90 219.2 229)">G</text>
<text x="222.8" y="229.7">D</text>
<text x="227.9" y="228.3">D</text>
<text x="217.8" y="234.3" transform="rotate(-90 217.8 234.3)">G</text>
</g>
<g font-size="2.4" fill="#808080">
<text x="205.9" y="76.9">IC1</text>
<text x="230.6" y="76.9">TXS0108EPWR</text>
<text x="205.9" y="151">IC2</text>
<text x="230.6" y="151">TXS0108EPWR</text>
<text x="360.5" y="169.5">UART</text>
<text x="363" y="200.4">I2C</text>
</g>
<g font-size="1.9" fill="#808080">
<text x="213.6" y="91.4">VCCA : 1.2 - 3.6V</text>
<text x="213.6" y="94.5">VCCB : 1.65 - 5.5V</text>
<text x="213.6" y="165.5">VCCA : 1.2 - 3.6V</text>
<text x="213.6" y="168.6">VCCB : 1.65 - 5.5V</text>
</g>
</svg>
